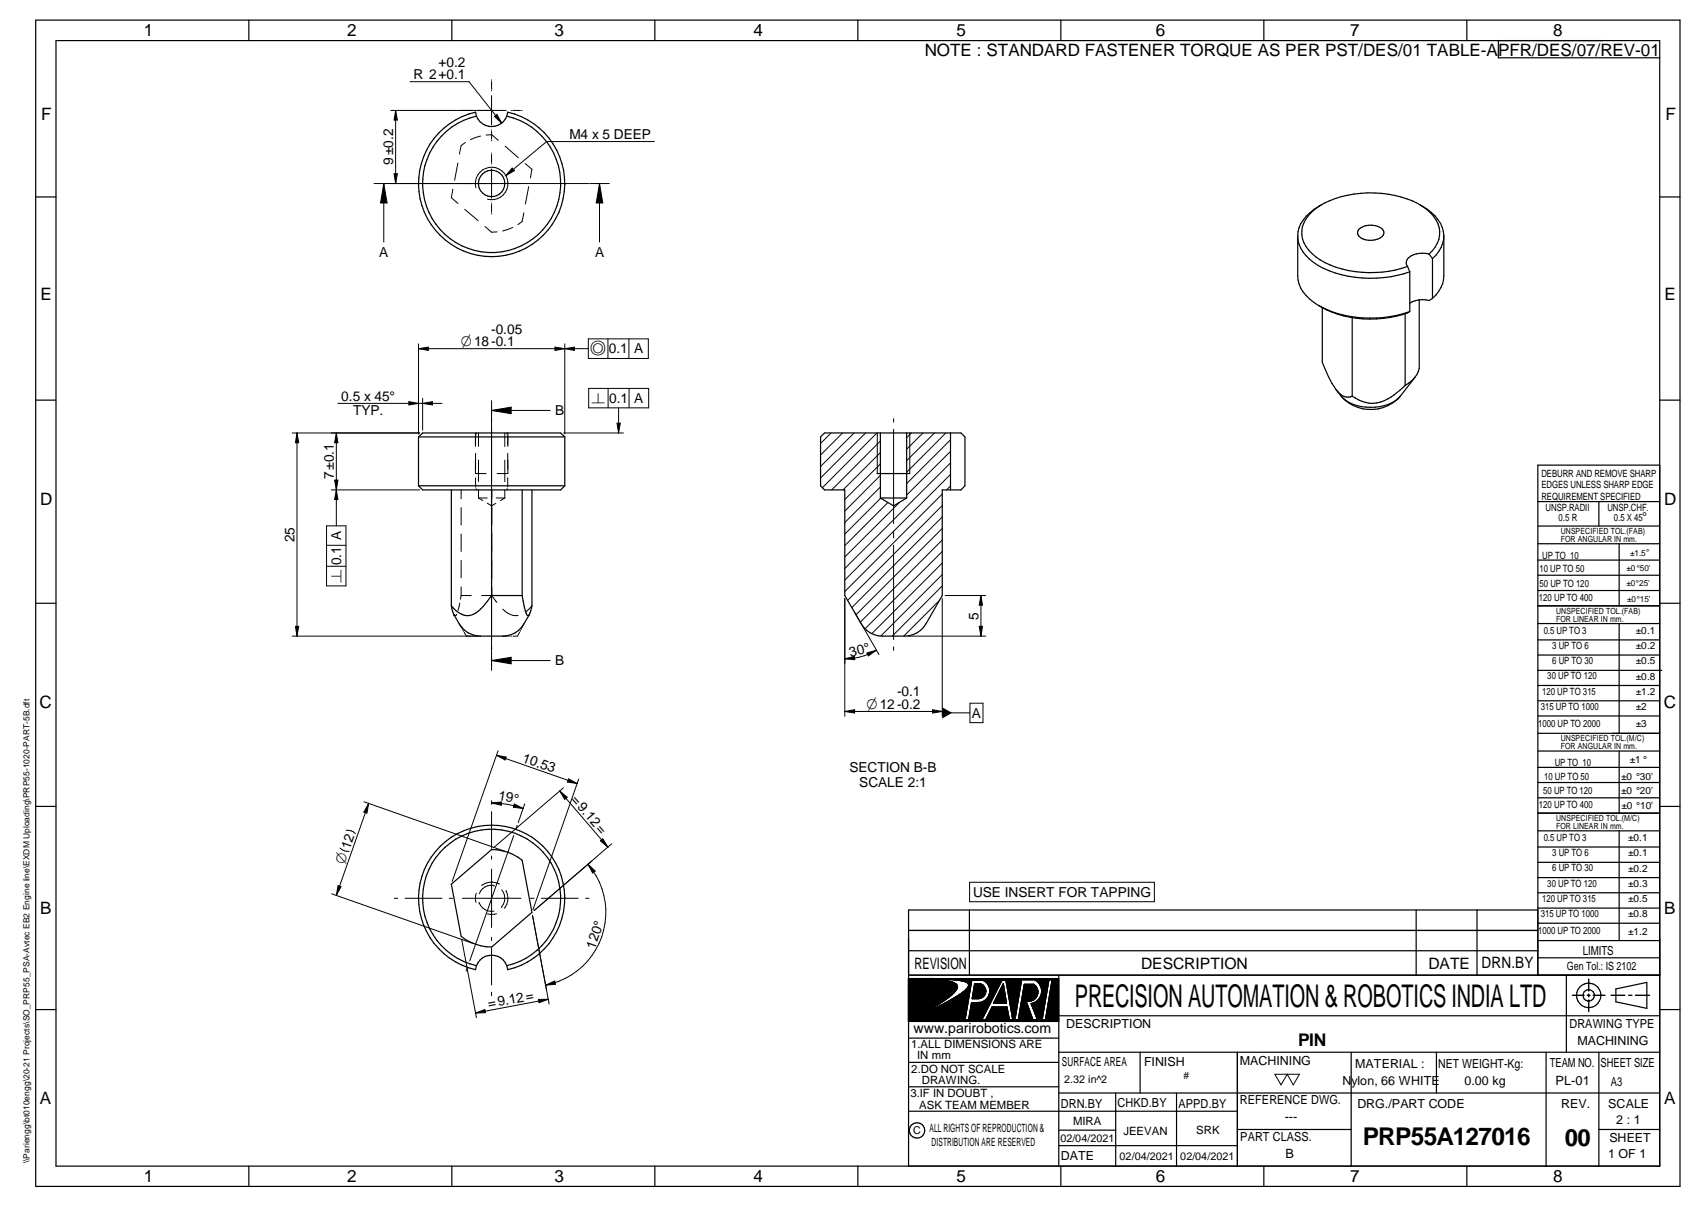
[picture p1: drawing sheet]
<svg xmlns="http://www.w3.org/2000/svg" width="420mm" height="297mm" viewBox="0 0 420 297" stroke-linecap="round" stroke-linejoin="round" font-family="sans-serif">
<g fill="none" stroke="#000" stroke-width=".3">
<path d="M8.8 5h405v287h-405zM13.8 10h395v277h-395zM61.3 5v5M111.3 5v5M161.3 5v5M211.3 5v5M261.3 5v5M311.3 5v5M361.3 5v5M369 10v4.2h39.8M117.3 28.6a4 4 0 0 0 3.8 2.6 4 4 0 0 0 3.7-2.6M117.3 28.6a17 17 0 0 0-10.3 26.1 17 17 0 0 0 28.1 0 17 17 0 0 0-10.3-26.1"/>
<path d="M117.3 28.6l-.2-1a18 18 0 0 0-10.9 27.7 18 18 0 0 0 29.8 0 18 18 0 0 0-11-27.7l-.2 1M8.8 48.5h5M319.6 58a8.8 8.8 0 0 0 5.1 7.4 28.7 28.7 0 0 0 22.5 1.5M319.6 58.1v9.8a7.9 7.9 0 0 0 4 6.5 27.5 27.5 0 0 0 23.6 2.3M325.6 50.3a10.2 10.2 0 0 0-5.9 6.7l-.1 1M334.7 56.4a4.5 4.5 0 0 1 5.9 .2 1.61 1.61 0 0 1-1.4 2.3 4 4 0 0 1-4.8-1.2v-.8zM349.6 50.3l.7 .5M350.3 50.8a7.5 7.5 0 0 1 4.1 8.1 8 8 0 0 1-2.5 3.6M355.6 58.1v9.8a7.7 7.7 0 0 1-2.8 5.5M408.8 48.5h5M324.9 75.2a25.8 25.8 0 0 0 22.3 1.5M325.7 75.7v13.5l.7 1.8a14.4 14.4 0 0 0 4.3 6.4 2.47 2.47 0 0 0 2.3 .1"/>
<path d="M333 78.1v19.4M346.1 77.2v17.7M346.7 65.6l.5 1.3M347.2 66.9v9.8M349.5 73.8v16.9a6.9 6.9 0 0 1-3.4 4.2M351.9 62.5a5.4 5.4 0 0 0-5.3 1.3 1.46 1.46 0 0 0 .1 1.8M351.9 62.5l.9 1.1M352.8 63.6a6.8 6.8 0 0 0 .6-10.5 23.7 23.7 0 0 0-18.2-5.5 20.5 20.5 0 0 0-12.2 4.6 6.5 6.5 0 0 0 .1 10.2 21.1 21.1 0 0 0 14 4.7 26.2 26.2 0 0 0 9.6-1.5M352.8 63.6v9.8M352.8 73.4l-.9 .6a6.1 6.1 0 0 0-4.7 .6M8.8 98.5h5M329.1 96a9.5 9.5 0 0 0 9.6 4.2 11.2 11.2 0 0 0 5-1.6"/>
<path d="M330.4 97.5a9.7 9.7 0 0 0 14.4 0M344.8 97.5l-.9 .9M346.1 94.9a12.7 12.7 0 0 1-8 4.4 8.9 8.9 0 0 1-5.1-1.8M348.6 92.8l-3.8 4.7M408.8 98.5h5M103.1 107.5l1-.9h34l1 .9M103.1 107.5h36M103.1 119.5h36M103.1 119.5l1 1.1h34l1-1.1M103.1 107.5v12M139.1 107.5v12M202.1 107.5l1-.9h33.6l.9 .9v12l-.9 1.1h-4.6v26l-4.1 6.9a6 6 0 0 1-5.2 3h-5.5a6 6 0 0 1-5.2-3l-4-6.9v-26h-5l-1-1.1z"/>
<path d="M216.1 116.5h8M216.8 106.6v16M223.3 106.6v16M234.1 106.6v14M408.8 114.5h-30.1v125.5M111.2 120.6v28.5M121.1 120.6v26M128.6 120.6v26M131 120.6v28.5l-.4 1.6-.5 .8a1.07 1.07 0 0 1-.7-1.1l-.8-3.8M216.8 122.6h6.5M216.8 122.6l3.3 1.9 3.2-1.9M378.7 123.4h30.1"/>
<path d="M378.7 133.8h30.1M378.7 137.8h30.1M378.7 129.5h30.1M393.8 123.4v6.1M398.8 133.8v15.3M8.8 148.5h5M111.2 149.1l.6 2.1M111.8 151.3h.1M111.8 151.3a8.5 8.5 0 0 0 4.5 4.9l2 .3h5.6a5.9 5.9 0 0 0 5.1-3l1.4-2.2M121.1 146.6h7.5M121.1 146.6a10.8 10.8 0 0 1-5.3 4.9 5.1 5.1 0 0 1-4.6-2.4M378.7 141.6h30.1"/>
<path d="M378.7 145.3h30.1M378.7 149.1h30.1M378.7 153.5h30.1M378.7 157.5h30.1M398.8 153.5v27M408.8 148.5h5M378.7 161.2h30.1M378.7 165h30.6M378.7 168.7h30.1M378.7 172.5h30.1M378.7 176.2h30.1M8.8 198.5h5"/>
<path d="M378.7 184.8h30.1M378.7 188.8h30.1M378.7 192.6h30.1M378.7 196.3h30.1M378.7 180.5h30.1M398.8 184.8v15.3M408.8 198.5h5M111.2 217.6l9.9-8.5a11.6 11.6 0 0 1 7.5 2.6l2.4 12.8-9.9 8.5a12.2 12.2 0 0 1-7.5-2.6zM378.7 200.1h30.1M378.7 204.5h30.1M378.7 208.4h30.1M378.7 212.2h30.1"/>
<path d="M378.7 216h30.1M378.7 219.7h30.1M398.8 204.5v27M117.3 237.7l-.2 .9a18 18 0 0 1-10.9-27.7 18 18 0 0 1 29.8 0 18 18 0 0 1-11 27.7l-.2-.9M117.3 237.7a4 4 0 0 1 3.8-2.6 4 4 0 0 1 3.7 2.6M117.3 237.7a17 17 0 0 1-10.3-26.2 17 17 0 0 1 28.1 0 17 17 0 0 1-10.3 26.2M223.8 240h185M223.8 229h154.9M223.8 234h154.9M238.7 223.9v16M260.8 240v47M348.8 223.9v16"/>
<path d="M363.8 223.9v16M378.7 223.9h-154.9v63.1M378.7 223.5h30.1M378.7 227.2h30.1M378.7 231.5h30.1M378.7 235.7h30.1M385.8 240v19M8.8 248.5h5M223.8 255.5h37M223.8 251.4h37M223.8 240.8h37M260.8 250h148"/>
<path d="M260.8 259h148M280.8 259v10M304.7 259v28M332.8 259v28M353.8 259v10M380.8 259v28M393.8 259v28M398 243.4l7.6-1.6v6.4l-7.6-1.7zM408.8 248.5h5M223.8 261.5h37M223.8 267.5h37M223.8 273.5h80.9"/>
<path d="M260.8 269h148M260.8 278.1h14M274.8 269v18M289.8 269v18M304.7 278h28.1M393.8 278h15M61.3 287v5M111.3 287v5M161.3 287v5M211.3 287v5M260.8 281.9h43.9M261.3 287v5"/>
<path d="M311.3 287v5M361.3 287v5"/>
<circle cx="121.1" cy="45.1" r="3.2"/>
<circle cx="391.3" cy="244.9" r="1.41"/>
<circle cx="391.3" cy="245" r="3"/>
<circle cx="225.9" cy="278.2" r="1.89"/>
</g>
<g fill="none" stroke="#000" stroke-width=".34">
<path d="M226.4 249.9l-2.6 1.5M226.9 249.6l-.2 .2M227.8 249.1l-.3 .2M229.3 240.8l1.5 .2M229.3 240.8l4.3 .7M229.3 240.8l5.6 .3M229.6 240.8l.4 .1M230 240.9l3.6 .1M230 240.9l-6.2-.1v10.6M230.8 241l2.8 .5M230.8 241l.5 .1M231 247.2l-7.2 4.2"/>
<path d="M231.4 247.6l-.3 .2M231.7 247.4l-.3 .2M232 241.2h.3M233.3 241h.3M233.6 241.5l.7 .1M233.6 241l1.2 .1M233.8 241.5l.2 .1M234.3 241.6l1.1 .5 .3 .5M234.3 241.6l1.1 .6M234.5 244.7l-3.6 2.6-2.8 1.7M234.8 241.1l2.9 .5M234.9 241.1l2.8 .5"/>
<path d="M234.9 245.7l-5 2.7-6.1 3M235 245.7l-5.3 2.8-5.9 2.9M235.4 243.7l-1.1 1.2-3.1 2.2M235.4 243.7l-.4 .5M235.5 243.5l-.1 .2M235.6 242.4l.1 .2M235.6 243.4l-.1 .1M235.7 242.6l-.2 .9M235.7 242.6l-.3 1.1M236 245l-1 .7M236 245l-1.1 .7M237.5 243.9l-1.5 1.1"/>
<path d="M237.7 241.6l.8 .4M237.7 241.6l.8 .4 .1 .3M238.3 243.2l-.8 .7M238.4 243l-.1 .1M238.4 241.9l.1 .1M238.5 242.9l-.1 .1M238.5 242.9l-.9 .9M238.5 242l.1 .6M238.5 242.7v.2M238.6 242.5l-.1 .2M239.3 241.2h2.8a2.94 2.94 0 0 1 1.7 3 2.94 2.94 0 0 1-2.2 2.5l-2.3 .1-.7 4.2h-1zM240.1 242.1h1.4a1.85 1.85 0 0 1 1.2 2.1 1.85 1.85 0 0 1-1.7 1.5h-1.5z"/>
<path d="M246.7 241.2h1.1l1.7 9.8h-.9l-.6-3.1h-3.7l-1.5 3.1h-1zM247.1 242.2l.8 4.7h-3.2zM251.6 241.1h3.2a3.2 3.2 0 0 1 1.7 3.3 3.2 3.2 0 0 1-2.5 2.6l1.6 4h-1.2l-1.8-4.7a2.25 2.25 0 0 0 2.8-1.2 2.25 2.25 0 0 0-.8-2.8h-2.3l-1.5 8.7h-.9zM258.3 241.1h.9l-1.7 9.9h-.9zM387.3 244.9h2.8M390.9 244.9h.7M391.3 241v2.9M391.3 244.6v.7M391.3 246.1v2.9M392.4 244.9h2.9M396.8 244.9h3.4M401.1 244.9h.8"/>
<path d="M402.8 244.9h3.5"/>
</g>
<g fill="#000">
<path d="M97.4 27.2l.5 2.3h-.8zM121.8 28.7l.6-.5 1.2 2.1zM94.5 45.2l.8 4.8h-1.6zM97.1 42.8h.8l-.5 2.4zM126.1 41.4l.6 .6-2.1 1.2zM147.6 45.2l.9 4.8h-1.7zM100.7 98.8l2.4 .5-2.4 .4zM103.1 85.8l2.4-.4v.8zM104.1 99.3l2.4-.5v.9zM136.7 85.4l2.4 .4-2.4 .4zM139.1 85.8l2.4-.4v.8zM73.1 106.6l.5 2.4h-.8z"/>
<path d="M82.8 106.6l.4 2.4h-.8zM82.4 118.2h.8l-.4 2.4zM121.1 101l4.8-.8v1.6zM152 104.1h.8l-.5 2.5zM82.8 120.6l.4 2.3h-.8zM72.8 154.1h.8l-.5 2.4zM241.2 154.1h.8l-.4 2.4zM241.6 146.6l.4 2.3h-.8zM121.1 162.6l4.8-.8v1.6zM208.1 175.1l2.4-.4v.8zM208.1 162.1l2.3-.6 .1 .8zM213.5 160.7l2.3-.7-1.9 1.4z"/>
<path d="M229.7 174.7l2.4 .4-2.4 .4zM232.1 174.1l2.4 1.3-2.4 1.4zM90.8 197.7l-.4 2.4-.8-.2zM121.1 197.6l2.4-.2v.8zM122.3 185.9l2.4 .4-.3 .7zM126.7 197.9l2.2 1.1-2.5-.3zM137.8 194.6l1.9 1.6-.6 .5zM140 191.7l2.1 1.1-2.4-.4zM83.3 218l.7 .2-1.2 2.1zM144.8 212.7l1.8 1.7-.6 .4zM147.9 206.9l.6-.5 1.2 2.1zM117.1 249.3l2.3-.8 .1 .7z"/>
<path d="M132.6 246l2.4-.1-2.3 .9zM134.4 242.4l2.2-1 .2 .8zM247.1 242.2l.8 4.7h-3.2z"/>
<path d="M223.8 240.8h5.5l4.1 .6a2.33 2.33 0 0 1 2.3 1.5l-.6 1.2-2.2 1.9-3.2 2-5.9 3.4z" fill-rule="evenodd"/>
<path d="M229.3 240.8l7.2 .5 1.8 .5 .3 .3v.5l-.4 .7-.8 .7-2.4 1.7-5.3 2.8-5.9 2.9h37v-10.6zM246.7 241.2h1.1l1.7 9.8h-.9l-.6-3.1h-3.7l-1.5 3.1h-1zM239.3 241.2h2.8a2.94 2.94 0 0 1 1.7 3 2.94 2.94 0 0 1-2.2 2.5l-2.3 .1-.7 4.2h-1zM251.6 241.1h3.2a3.2 3.2 0 0 1 1.7 3.3 3.2 3.2 0 0 1-2.5 2.6l1.6 4h-1.2l-1.8-4.7a2.25 2.25 0 0 0 2.8-1.2 2.25 2.25 0 0 0-.8-2.8h-2.3l-1.5 8.7h-.9zM258.3 241.1h.9l-1.7 9.9h-.9z" fill-rule="evenodd"/>
<path d="M240.1 242.1h1.4a1.85 1.85 0 0 1 1.2 2.1 1.85 1.85 0 0 1-1.7 1.5h-1.5z" fill-rule="evenodd"/>
</g>
<g fill="#000">
<circle cx="235.4" cy="242.2" r=".17"/>
<circle cx="235.5" cy="242.3" r=".17"/>
<circle cx="238.4" cy="241.9" r=".17"/>
</g>
<g fill="none" stroke="#000" stroke-width=".25">
<path d="M121.1 19.6v.2M96.3 27.2h28.4M97.4 27.2l.5 2.3h-.8zM97.4 27.2v18M101 20.1h14.5l8.1 10.2M114.6 35.1l-1 .7-.5 2.1M118.4 33.5l-2.5 .9M119.7 33.2l1.4-.1 1.6 1.4M121.1 20.1v1.9M121.1 22.3v.1M121.1 23.5v7.3M121.1 32h.1"/>
<path d="M121.1 32.3v1.9M121.1 34.5v.2M121.1 37.7v.1M121.1 38.1v1.9M121.8 28.7l.6-.5 1.2 2.1zM124.4 36l3.3 2.8M125.9 27.2h.1M126.3 27.2h1.9M128.5 27.2h.1M161.2 34.8h-26.6l-10 8.4M92.1 45.2h52.9M94.5 45.2v14.4"/>
<path d="M94.5 45.2l.8 4.8h-1.6zM97.1 42.8h.8l-.5 2.4zM111.5 46.6l-.3 2 1.6 1.5M112.8 40.1l-.8 4.3M114.5 51.5l3.3 2.8M117.2 46.2a4 4 0 0 1 3.5-5 4 4 0 0 1 4.4 4.3 4 4 0 0 1-5.1 3.5M119.5 55.8l1.6 1.3h1.3M121.1 40.3h.1M121.1 41.6v7.2M121.1 50h.1M121.1 50.3v1.9M121.1 52.5v.2"/>
<path d="M126.1 41.4l.6 .6-2.1 1.2zM126.3 56l-2.5 .9M129 52.4l-.4 2.1-1.1 .8M129.4 40.3l1.6 1.4-.4 2.1M130.2 45.9l-.8 4.3M145.2 45.2h4.9M147.6 45.2l.9 4.8h-1.7zM147.6 45.2v14.4M83.2 99.3h25.7M100.7 98.8l2.4 .5-2.4 .4zM103.1 84.6v22.2M103.1 85.8l2.4-.4v.8z"/>
<path d="M103.1 85.8h41.8M104.1 98v7.8M104.1 99.3l2.4-.5v.9zM121.1 98.6v61.5M136.7 85.4l2.4 .4-2.4 .4zM139.1 84.6v22.2M139.1 85.8l2.4-.4v.8zM144.9 83.4h14.8v4.8h-14.8zM145 95.6h14.8v4.8h-14.8zM149.7 83.4v4.8M149.8 95.6v4.8M154.9 83.4v4.8"/>
<path d="M154.9 95.6v4.8M72 106.6h31.4M73.1 106.6l.5 2.4h-.8zM73.1 106.6v49.9M82.4 118.2h.8l-.4 2.4zM82.8 106.6l.4 2.4h-.8zM82.8 106.6v22.8M117.1 106.6v3.3M117.1 111.6v4.9h2.6M117.1 117.6l.1 2.3M117.2 107.3l-.1 .2M117.3 106.6v.3"/>
<path d="M117.8 106.6v3.3M117.8 113.2v5.3M121.1 101h14.4M121.1 101l4.8-.8v1.6zM124.3 106.6v3.3M124.3 113.2v5.3M124.8 106.6l.1 .2M125 107.2v2.3M125 111.5v4M125 117.6v2.2M125.1 106.6v3.3M125.1 113.2v3.3h-2.7"/>
<path d="M138.8 106.6h14.7M152 104.1h.8l-.5 2.5zM152.3 100.4v6.2M204.7 106.6l-2.6 2.5M207.5 106.6l-5.4 5.4M210.3 106.6l-8.2 8.2M213.2 106.6l-11.1 11M216 106.6l-13.4 13.4M216.1 106.6v9.9M216.8 108.5l-12 12.1M216.8 111.4l-9.2 9.2M216.8 114.2l-8.7 8.7"/>
<path d="M216.8 117l-8.7 8.8M216.8 119.8l-8.7 8.8M220.1 103v.9M220.1 105.7v23.2M224.1 106.6v9.9M224.5 106.6l-1.2 1.1M227.3 106.6l-4 3.9M230.2 106.6l-6.9 6.8M232.9 106.6l-9.6 9.6M234.1 108.2l-10.8 10.8M234.1 111.1l-10.8 10.7M234.1 113.9l-26 26"/>
<path d="M234.1 116.8l-26 25.9M234.1 119.6l-1 1M80.4 139.4h4.8M80.4 134.2h4.8M80.4 129.4h4.8v14.8h-4.8zM81.6 120.6h21.8M82.8 120.6l.4 2.3h-.8zM113.6 120.6v2.1M113.6 124.9v4.3M113.6 131.4v4.3M113.6 137.9v4.3M117.3 120.3v.3"/>
<path d="M117.8 122.6h2.2M117.8 120.6v2M117.8 122.6l1.1 .6M120 123.8l1.1 .7 1-.6M121.1 120.6v2.1M121.1 124.9v4.3M121.1 131.4v4.3M121.1 137.9v4.3M122.2 122.6h2.1M124.3 120.6v2M124.3 122.6l-1 .6M124.9 120.2l-.1 .4"/>
<path d="M216.9 122.6l-8.8 8.8M218.7 123.7l-10.6 10.6M220.1 130.7v1.7M220.1 134.2v23.2M221.6 123.6l-13.5 13.5M232.1 121.6l-24 24M232.1 124.4l-23.3 23.3M232.1 127.2l-22.3 22.3M232.1 130l-21.3 21.3M232.1 132.9l-20.2 20.2M232.1 135.7l-19 19M232.1 138.6l-17.4 17.4"/>
<path d="M72 156.5h46.3M72.8 154.1h.8l-.5 2.4zM112.5 151.2l-.4 .3-.3-.2M113.1 153.5l.6 .9M113.2 148.4l-.4 1.8M113.6 146.6h2.5M113.6 146.6l-.2 .8M113.6 144.4v2.2M113.8 154.7l.1 .2M114 155.2l.2 .2M114.3 155.6l.5 .9M118.6 146.6h2.5"/>
<path d="M121.1 144.4v2.2l1.3 1.7M123.8 149.9a4.4 4.4 0 0 0 3.8 1.6M123.9 156.5h1M125.3 156.5h.2M125.8 156.5h.2M128 155.6l-.5 .9h-1.1M128.2 155.2l-.1 .2M128.4 154.7l-.1 .2M129 153.5l-.4 .9M131 149.1l-1.5 1.4M208.1 147.3v29M210.5 150.7l6 10.4"/>
<path d="M220.1 159.2v.9M223.6 156.5h19.2M231.4 147.7l-8.8 8.8M232.1 141.4l-15.2 15.1M232.1 144.2l-12.4 12.3M232.1 147.3v29M232.8 146.6h10M241.2 154.1h.8l-.4 2.4zM241.6 146.6l.4 2.3h-.8zM241.6 146.6v9.9M121.1 160.1v4.9M121.1 162.6l4.8-.8v1.6z"/>
<path d="M121.1 162.6h14.4M208.1 175.1l2.4-.4v.8zM208.1 175.1h24M208.1 162.1l2.3-.6 .1 .8zM213.5 160.7l2.3-.7-1.9 1.4zM215.8 160a15 15 0 0 1-7.7 2.1M229.7 174.7l2.4 .4-2.4 .4zM232.1 175.4h6.8M238.9 173.1h3.2v4.7h-3.2zM89.7 197.3l34.7 12.2M90.8 197.7l-.4 2.4-.8-.2zM90.8 197.7l-8 22.6"/>
<path d="M121.1 197.1v.9M121.1 199.7v9.1M121.1 197.6l2.4-.2v.8zM121.1 197.6a23.1 23.1 0 0 1 7.8 1.4M122.3 185.9l2.4 .4-.3 .7zM122.3 185.9l19.8 6.9M122.7 184.7l-11.3 32.2M126.7 197.9l2.2 1.1-2.5-.3zM129.2 197.8l-1.6 4.6M137.8 194.6l1.9 1.6-.6 .5zM137.8 194.6l11.9 13.9M138.8 193.9l-17.2 14.7"/>
<path d="M140 191.7l2.1 1.1-2.4-.4zM142.5 191.7l-11.2 32.2M81.7 220l34.7 12.2M83.3 218l.7 .2-1.2 2.1zM83.7 208.7a2.7 2.7 0 0 0 2.3 .8M85.2 204.3a2.7 2.7 0 0 1 2.3 .8M117.3 219.8l-.2 1.5 .1 .8M121.1 210.7v.8M121.1 213.9v14.4M121.7 217.9h.1M121.7 217.9a3.2 3.2 0 0 0-3.6 2.1M123 217.6a4 4 0 0 0-4.4 .3"/>
<path d="M123.6 219a3.2 3.2 0 0 1 0 4.1M124.7 219.2h.1M124.7 219.2a3.9 3.9 0 0 1-.5 4.3M126.5 205.6l-10.8 30.9M127.4 203.1l-.3 .8M144.8 212.7l1.8 1.7-.6 .4zM144.8 212.7a18.2 18.2 0 0 1-10.4 29.7M147.9 206.9l.6-.5 1.2 2.1zM150.6 207.7l-19 16.4M238.8 217.1h45.5v4.8h-45.5zM97.1 221.1h.8M99.8 221.1h9.1"/>
<path d="M110.6 221.1h.9M113.7 231.1l3.6 19.3M113.9 221.1h14.4M115.1 238.2l-.3 .8M118 222.2h.1M118 222.2a3.3 3.3 0 0 0 3.7 2M121.1 230.7v.8M121.1 233.3v9.1M122.3 224.9l-1.4 .1-.9-.1M123.6 223.1h.1M130.7 221.1h.8M131.1 225.3l4.1 21.8"/>
<path d="M133.3 221.1h9.1M144.2 221.1h.9M117.1 249.3l2.3-.8 .1 .7zM121.1 244.2v.9M132.6 246l2.4-.1-2.3 .9zM134.4 242.4l2.2-1 .2 .8zM135 245.9l-17.9 3.4M314 264.4h6l-1.5 2.6-1.5-2.6-1.5 2.6z"/>
</g>
<text font-size="7.7" x="264.7" y="247.9">PRECISION AUTOMATION &amp; ROBOTICS INDIA LTD</text>
<text font-size="6" x="335.6" y="281.7">PRP55A127016</text>
<text font-size="5.9" x="385.4" y="282.1">00</text>
<text font-size="4.3" x="319.7" y="257.4">PIN</text>
<g font-size="4.2">
<text x="35.4" y="9">1</text>
<text x="85.5" y="8.9">2</text>
<text x="136.6" y="9">3</text>
<text x="185.6" y="9">4</text>
<text x="235.6" y="9">5</text>
<text x="284.6" y="8.8">6</text>
<text x="332.6" y="9">7</text>
<text x="382.6" y="9">8</text>
<text x="227.7" y="13.8">NOTE : STANDARD FASTENER TORQUE AS PER PST/DES/01 TABLE-A</text>
<text x="369" y="13.7">PFR/DES/07/REV-01</text>
<text x="10.1" y="29.6">F</text>
<text x="410.2" y="29.6">F</text>
<text x="9.9" y="73.9">E</text>
<text x="409.9" y="73.9">E</text>
<text x="9.9" y="124.2">D</text>
<text x="409.9" y="124.2">D</text>
<text x="9.7" y="174.3">C</text>
<text x="409.7" y="174.3">C</text>
<text x="9.9" y="225">B</text>
<text x="409.8" y="225">B</text>
<text x="9.8" y="271.7">A</text>
<text x="409.8" y="271.7">A</text>
<text x="35.4" y="291">1</text>
<text x="85.5" y="290.9">2</text>
<text x="136.6" y="291">3</text>
<text x="185.6" y="291">4</text>
<text x="235.6" y="291">5</text>
<text x="284.6" y="290.8">6</text>
<text x="332.6" y="291">7</text>
<text x="382.6" y="291">8</text>
</g>
<g font-size="3.9">
<text x="225.2" y="238.6">REVISION</text>
<text x="281" y="238.6">DESCRIPTION</text>
<text x="351.8" y="238.4">DATE</text>
<text x="364.9" y="238.3">DRN.BY</text>
</g>
<g font-size="3.7">
<text x="113.5" y="85.2">O18-0.1</text>
<text x="145.4" y="87">a</text>
<text x="145.7" y="99.2">n</text>
<text x="84" y="143.4" transform="rotate(-90 84 143.4)">n</text>
<text x="213.4" y="174.5">O12-0.2</text>
<text x="84.8" y="212.9" transform="rotate(-71 84.8 212.9)">O 12</text>
</g>
<text font-size="3.5" x="224.9" y="254.3">www.parirobotics.com</text>
<g font-size="3.4">
<text x="108" y="16.4">+0.2</text>
<text x="101.8" y="19.5">R 2+0.1</text>
<text x="140.2" y="34.2">M4 x 5 DEEP</text>
<text x="96.8" y="40.6" transform="rotate(-90 96.8 40.6)">9±0.2</text>
<text x="93.4" y="63.2">A</text>
<text x="146.5" y="63.2">A</text>
<text x="121" y="82.1">-0.05</text>
<text x="149.9" y="87">0.1 A</text>
<text x="84" y="98.6">0.5 x 45°</text>
<text x="150" y="99.2">0.1 A</text>
<text x="87" y="102.2">TYP.</text>
<text x="136.8" y="102.2">B</text>
<text x="82.2" y="118" transform="rotate(-90 82.2 118)">7±0.1</text>
<text x="72.5" y="133.4" transform="rotate(-90 72.5 133.4)">25</text>
<text x="84" y="139.1" transform="rotate(-90 84 139.1)">0.1 A</text>
<text x="241" y="152.5" transform="rotate(-90 241 152.5)">5</text>
<text x="209.5" y="161.7" transform="rotate(-15 209.5 161.7)">30°</text>
<text x="136.8" y="163.7">B</text>
<text x="220.9" y="171.4">-0.1</text>
<text x="239.4" y="176.7">A</text>
<text x="128.4" y="187.4" transform="rotate(19 128.4 187.4)">10.53</text>
<text x="209.2" y="190.1">SECTION B-B</text>
<text x="122.6" y="196.9" transform="rotate(10 122.6 196.9)">19°</text>
<text x="140.5" y="196.9" transform="rotate(49 140.5 196.9)">=9.12=</text>
<text x="211.6" y="193.7">SCALE 2:1</text>
<text x="239.6" y="220.7">USE INSERT FOR TAPPING</text>
<text x="146.5" y="233.7" transform="rotate(-71 146.5 233.7)">120°</text>
<text x="120.4" y="248.1" transform="rotate(-11 120.4 248.1)">=9.12=</text>
</g>
<g font-size="3.1">
<text x="404.4" y="128.3">°</text>
<text x="389.8" y="234.9">LIMITS</text>
<text x="262.6" y="253">DESCRIPTION</text>
<text x="386.5" y="253">DRAWING TYPE</text>
<text x="388.5" y="257.1">MACHINING</text>
<text x="261.5" y="262.3">SURFACE AREA</text>
<text x="281.8" y="262.3">FINISH</text>
<text x="305.4" y="262.2">MACHINING</text>
<text x="333.8" y="262.8">MATERIAL :</text>
<text x="354.2" y="262.7">NET WEIGHT-Kg:</text>
<text x="381.7" y="262.6">TEAM NO.</text>
<text x="394.2" y="262.6">SHEET SIZE</text>
<text x="330.7" y="267.1">Nylon, 66 WHITE</text>
<text x="360.7" y="267">0.00 kg</text>
<text x="383.1" y="267.1">PL-01</text>
<text x="396.7" y="267.4">A3</text>
<text x="261.3" y="272.6">DRN.BY</text>
<text x="275.2" y="272.5">CHKD.BY</text>
<text x="290.3" y="272.7">APPD.BY</text>
<text x="305.4" y="271.8">REFERENCE DWG.</text>
<text x="316.4" y="275.9">---</text>
<text x="334.3" y="272.8">DRG./PART CODE</text>
<text x="384.5" y="272.7">REV.</text>
<text x="396.1" y="272.6">SCALE</text>
<text x="305.5" y="280.8">PART CLASS.</text>
<text x="396.4" y="281.1">SHEET</text>
<text x="398.1" y="276.5">2 : 1</text>
<text x="261.3" y="285.6">DATE</text>
<text x="316.6" y="284.9">B</text>
<text x="396.1" y="284.9">1 OF 1</text>
</g>
<g font-size="2.8">
<text x="385.9" y="238.7">Gen Tol.: IS 2102</text>
<text x="224.4" y="257.9">1.ALL DIMENSIONS ARE</text>
<text x="224.4" y="264">2.DO NOT SCALE</text>
<text x="225.9" y="260.7">IN mm</text>
<text x="227.1" y="266.8">DRAWING.</text>
<text x="224.2" y="270">3.IF IN DOUBT ,</text>
<text x="226.4" y="272.8">ASK TEAM MEMBER</text>
<text x="228.9" y="278.7">ALL RIGHTS OF REPRODUCTION &amp;</text>
<text x="264.3" y="276.8">MIRA</text>
<text x="276.7" y="279.2">JEEVAN</text>
<text x="294.6" y="279.1">SRK</text>
<text x="229.4" y="282.1">DISTRIBUTION ARE RESERVED</text>
</g>
<g font-size="2.7">
<text x="262.1" y="266.5">2.32 in^2</text>
<text x="224.9" y="279.2">C</text>
<text x="261.1" y="281">02/04/2021</text>
<text x="275.7" y="285.5">02/04/2021 02/04/2021</text>
</g>
<g font-size="2.5">
<text x="379.6" y="117.4">DEBURR AND REMOVE SHARP</text>
<text x="379.6" y="120.2">EDGES UNLESS SHARP EDGE</text>
<text x="379.6" y="123">REQUIREMENT SPECIFIED</text>
<text x="380.7" y="125.9">UNSP.RADII</text>
<text x="395.9" y="125.8">UNSP.CHF.</text>
<text x="383.9" y="128.3">0.5 R</text>
<text x="397.5" y="128.2">0.5 X 45</text>
<text x="379.8" y="137.5">UP TO 10</text>
<text x="379.1" y="140.9">10 UP TO 50</text>
<text x="379" y="147.9">120 UP TO 400</text>
<text x="379.2" y="144.4">50 UP TO 120</text>
<text x="380.2" y="155.9">0.5 UP TO 3</text>
<text x="402.9" y="156">±0.1</text>
<text x="382.3" y="159.7">3 UP TO 6</text>
<text x="402.9" y="159.7">±0.2</text>
<text x="381.1" y="167.2">30 UP TO 120</text>
<text x="382.3" y="163.4">6 UP TO 30</text>
<text x="402.9" y="163.5">±0.5</text>
<text x="402.9" y="167.3">±0.8</text>
<text x="379.8" y="170.9">120 UP TO 315</text>
<text x="402.9" y="171">±1.2</text>
<text x="378.8" y="178.9">1000 UP TO 2000</text>
<text x="379.5" y="174.7">315 UP TO 1000</text>
<text x="402.9" y="174.8">±2</text>
<text x="402.9" y="179">±3</text>
<text x="380.3" y="192">10 UP TO 50</text>
<text x="382.9" y="188.6">UP TO 10</text>
<text x="399.3" y="191.9">±0 °30'</text>
<text x="401.4" y="187.7">±1 °</text>
<text x="380.1" y="195.4">50 UP TO 120</text>
<text x="399.3" y="195.3">±0 °20'</text>
<text x="379" y="198.9">120 UP TO 400</text>
<text x="399.3" y="199.1">±0 °10'</text>
<text x="380.2" y="206.9">0.5 UP TO 3</text>
<text x="401" y="207">±0.1</text>
<text x="382.3" y="210.7">3 UP TO 6</text>
<text x="382.3" y="214.4">6 UP TO 30</text>
<text x="401" y="210.7">±0.1</text>
<text x="401" y="214.5">±0.2</text>
<text x="379.8" y="222">120 UP TO 315</text>
<text x="381.1" y="218.2">30 UP TO 120</text>
<text x="401" y="218.2">±0.3</text>
<text x="401" y="222">±0.5</text>
<text x="379.5" y="225.7">315 UP TO 1000</text>
<text x="401" y="225.8">±0.8</text>
<text x="378.8" y="230">1000 UP TO 2000</text>
<text x="401" y="230">±1.2</text>
<text x="291.5" y="265.6">#</text>
</g>
<g font-size="2.1">
<text x="384.4" y="131.3">UNSPECIFIED TOL.(FAB)</text>
<text x="384.4" y="133.4">FOR ANGULAR IN mm.</text>
<text x="401.5" y="136.9">±1.5°</text>
<text x="400.5" y="140.6">±0 °50'</text>
<text x="400.6" y="144.3">±0°25'</text>
<text x="400.7" y="148">±0°15'</text>
<text x="383.2" y="151">UNSPECIFIED TOL.(FAB)</text>
<text x="383.2" y="153.1">FOR LINEAR IN mm.</text>
<text x="384.4" y="182.3">UNSPECIFIED TOL.(M/C)</text>
<text x="384.4" y="184.4">FOR ANGULAR IN mm.</text>
<text x="383.2" y="202">UNSPECIFIED TOL.(M/C)</text>
<text x="383.2" y="204.1">FOR LINEAR IN mm.</text>
<text x="7.2" y="286.3" transform="rotate(-90 7.2 286.3)">\\Pariengg\bt010engg\20-21 Projects\SO_PRP55_PSA-Avtec EB2 Engine line\EXDM Uploading\PRP55-1020-PART-5B.dft</text>
</g>
</svg>
